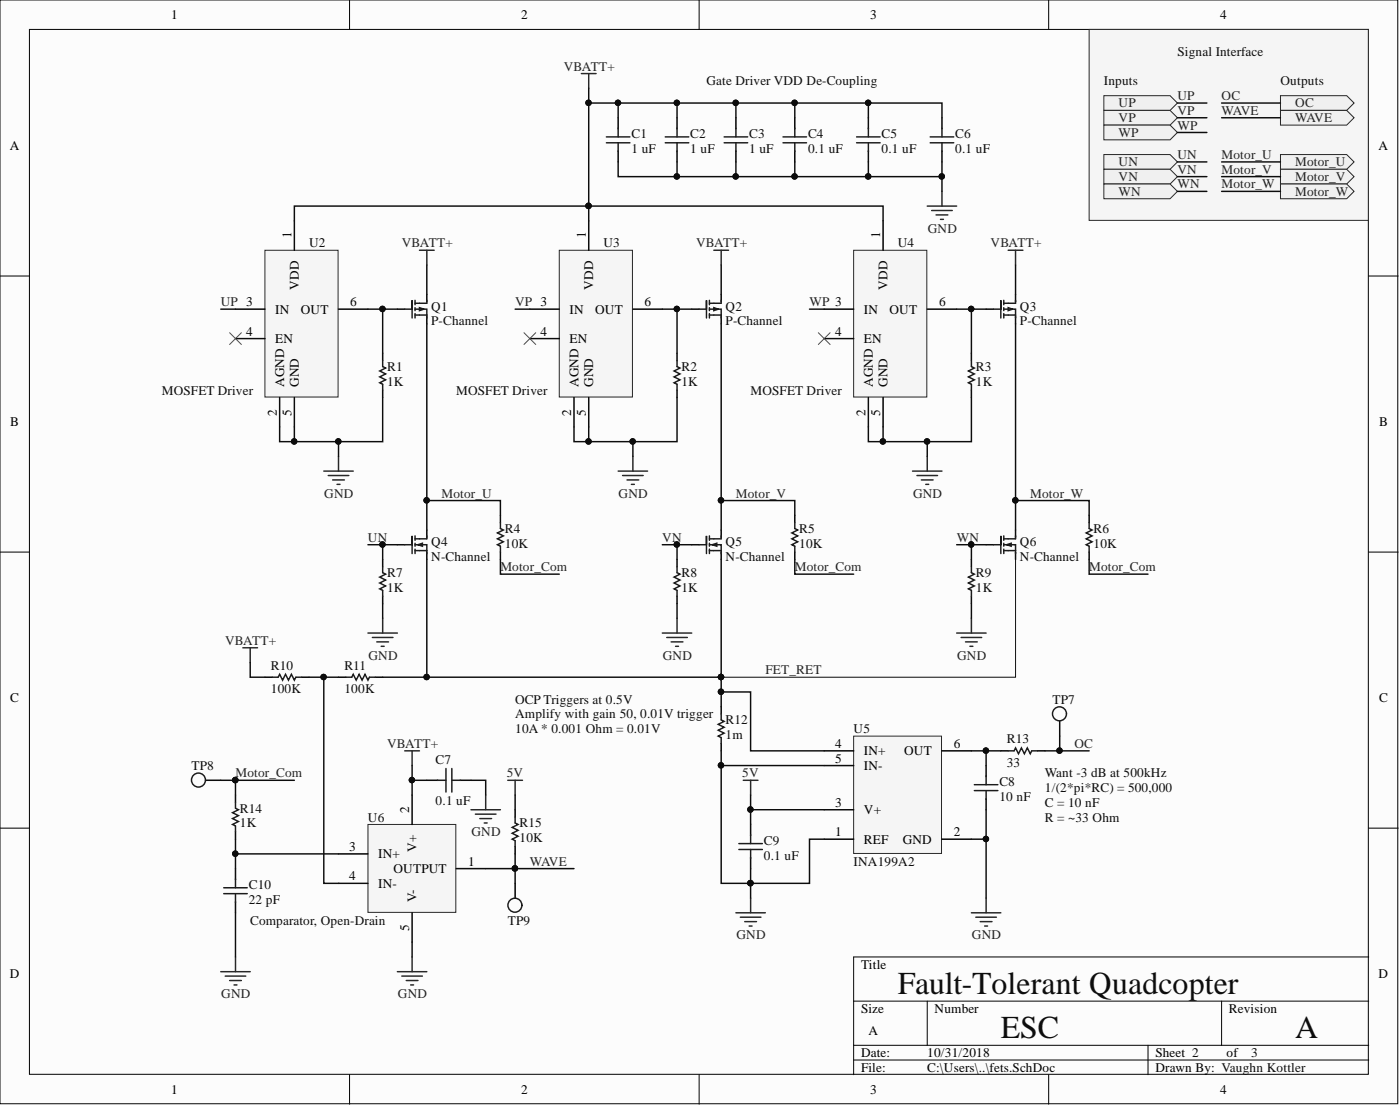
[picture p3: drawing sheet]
<svg xmlns="http://www.w3.org/2000/svg" width="241mm" height="190mm" viewBox="0 0 241 190" stroke-linecap="round" stroke-linejoin="round" font-family="sans-serif">
<g fill="#fcfcfc" stroke="#000" stroke-width=".17">
<path d="M0 0h240.9v190.1h-240.9z"/>
<path d="M5.1 5.1h230.7v179.9h-230.7z"/>
</g>
<g fill="none" stroke="#000" stroke-width=".17">
<path d="M60.2 0v5.1M120.5 0v5.1M180.7 0v5.1M0 47.5h5.1M235.9 47.5h5.1M0 95.1h5.1M235.9 95.1h5.1M0 142.6h5.1M235.9 142.6h5.1M147.1 172.4h88.8M159.8 172.4v7.6M210.6 172.4v7.6"/>
<path d="M235.9 164.8h-88.8v20.3M60.2 185.1v5.1M120.5 185.1v5.1M147.1 180h88.8M147.1 182.6h88.8M180.7 185.1v5.1M197.9 180v5.1"/>
</g>
<path d="M187.7 5.1h48.1v32.9h-48.1z" fill="#f5f5f5" stroke="#262626" stroke-width=".17"/>
<g fill="none" stroke="#000" stroke-width=".25">
<path d="M68.5 53.2h1.3M73.6 50.7v1.3M73.6 54.5v1.3M119.2 53.2h1.3M124.3 50.7v1.3M124.3 54.5v1.3M170 53.2h1.2M175 50.7v1.3M175 54.5v1.3M68.5 93.8h1.3M73.6 91.3v1.3M73.6 95.1v1.3"/>
<path d="M119.2 93.8h1.3M124.3 91.3v1.3M124.3 95.1v1.3M170 93.8h1.2M175 91.3v1.3M175 95.1v1.3"/>
</g>
<g fill="none" stroke="#1c1c1c" stroke-width=".25">
<path d="M69.8 53.2h1.2v-1.5v3.1M71.5 53.2h2.1v1.1M71.5 51.7v.8M71.5 53v.5M71.5 54v.8M71.5 54.3h2.1M72.3 53l.8 .2-.8 .3zM73.6 51.7v.5h-2.1M73.6 54.3v.5M120.5 53.2h1.3v-1.5v3.1M122.3 53.2h2v1.1M122.3 54.3h2"/>
<path d="M122.3 51.7v.8M122.3 53v.5M122.3 54v.8M123 53l.8 .2-.8 .3zM124.3 51.7v.5h-2M124.3 54.3v.5M171.2 53.2h1.3v-1.5v3.1M173 53.2h2v1.1M173 54.3h2M173 51.7v.8M173 53v.5M173 54v.8"/>
<path d="M173.8 53l.7 .2-.7 .3zM175 51.7v.5h-2M175 54.3v.5M69.8 93.8h1.2v-1.5v3M71.5 93.8h2.1v1M71.5 92.3v.8M71.5 93.6v.5M71.5 94.6v.7M71.5 94.8h2.1M72 93.8l.8-.2v.5zM73.6 92.3v.5h-2.1M73.6 94.8v.5"/>
<path d="M120.5 93.8h1.3v-1.5v3M122.3 93.8h2v1M122.3 92.3v.8M122.3 93.6v.5M122.3 94.6v.7M122.3 94.8h2M122.8 93.8l.7-.2v.5zM124.3 92.3v.5h-2M124.3 94.8v.5M171.2 93.8h1.3v-1.5v3M173 93.8h2v1M173 92.3v.8"/>
<path d="M173 93.6v.5M173 94.6v.7M173 94.8h2M173.5 93.8l.8-.2v.5zM175 92.3v.5h-2M175 94.8v.5"/>
</g>
<path d="M45.7 43.1h12.6v25.3h-12.6z" fill="#f5f5f5" stroke="#262626" stroke-width=".17"/>
<path d="M50.7 38v5.1M40.6 53.2h5.1M40.6 58.3h5.1M58.3 53.2h5.1M48.2 68.5v5M50.7 68.5v5" fill="none" stroke="#000" stroke-width=".25"/>
<path d="M147.1 43.1h12.6v25.3h-12.6z" fill="#f5f5f5" stroke="#262626" stroke-width=".17"/>
<path d="M152.2 38v5.1M142.1 53.2h5M142.1 58.3h5M159.8 53.2h5.1M149.7 68.5v5M152.2 68.5v5" fill="none" stroke="#000" stroke-width=".25"/>
<path d="M96.4 43.1h12.6v25.3h-12.6z" fill="#f5f5f5" stroke="#262626" stroke-width=".17"/>
<g fill="none" stroke="#000" stroke-width=".25">
<path d="M101.5 38v5.1M106.5 20.3v1.9M106.5 26v1.9M116.7 20.3v1.9M116.7 26v1.9M126.8 20.3v1.9M126.8 26v1.9M137 20.3v1.9M137 26v1.9M149.7 20.3v1.9M149.7 26v1.9M162.4 20.3v1.9"/>
<path d="M162.4 26v1.9M91.3 53.2h5.1M91.3 58.3h5.1M109.1 53.2h5.1M66 60.9v1.2M66 67.2v1.3M98.9 68.5v5M101.5 68.5v5M116.7 60.9v1.2M116.7 67.2v1.3M167.4 60.9v1.2M167.4 67.2v1.3"/>
<path d="M66 96.4v1.2M116.7 96.4v1.2M167.4 96.4v1.2M66 102.7v1.3M116.7 102.7v1.3M167.4 102.7v1.3"/>
</g>
<g fill="none" stroke="#262626" stroke-width=".25">
<path d="M100.2 12.7h2.5M101.5 12.7v2.5M159.8 35.5h5.1M160.6 36.3h3.5M161.3 37h2.1M162.1 37.8h.5M162.4 33v2.5M72.3 43.1h2.5M73.6 43.1v2.5M123 43.1h2.6M124.3 43.1v2.5M173.8 43.1h2.5"/>
<path d="M175 43.1v2.5M58.3 78.6v2.5M109.1 78.6v2.5M159.8 78.6v2.5M55.8 81.1h5.1M56.6 81.9h3.5M57.3 82.7h2.1M58.1 83.4h.5M106.5 81.1h5.1M107.3 81.9h3.6M108.1 82.7h2M108.8 83.4h.5"/>
<path d="M157.3 81.1h5.1M158 81.9h3.6M158.8 82.7h2M159.6 83.4h.5M63.4 109h5.1M64.2 109.8h3.5M64.9 110.6h2.1M65.7 111.3h.5M66 106.5v2.5M114.2 109h5M114.9 109.8h3.6M115.7 110.6h2"/>
<path d="M116.4 111.3h.5M116.7 106.5v2.5M164.9 109h5.1M165.7 109.8h3.5M166.4 110.6h2M167.2 111.3h.5M167.4 106.5v2.5M126.8 157.2h5.1M127.6 158h3.6M128.4 158.7h2M129.1 159.5h.5M129.4 154.7v2.5"/>
</g>
<path d="M39.6 57.3l2 2M41.6 57.3l-2 2M90.3 57.3l2 2M92.3 57.3l-2 2M141 57.3l2.1 2M143.1 57.3l-2.1 2" fill="none" stroke="#4c4c4c" stroke-width=".17"/>
<g fill="none" stroke="#1c1c1c" stroke-width=".25">
<path d="M104.5 24.6h4.1M104.5 23.6h4.1M106.5 22.1v1.5M106.5 24.6v1.5M114.7 24.6h4M114.7 23.6h4M116.7 22.1v1.5M116.7 24.6v1.5M124.8 24.6h4.1M124.8 23.6h4.1M126.8 22.1v1.5M126.8 24.6v1.5"/>
<path d="M135 24.6h4M135 23.6h4M137 22.1v1.5M137 24.6v1.5M147.6 24.6h4.1M147.6 23.6h4.1M149.7 22.1v1.5M149.7 24.6v1.5M160.3 24.6h4.1M160.3 23.6h4.1M162.4 22.1v1.5M162.4 24.6v1.5"/>
<path d="M66 62.1v1l.5 .3-1.1 .5 1.1 .5-1.1 .5 1.1 .5-1.1 .5 .6 .3v1M116.7 62.1v1l.5 .3-1 .5 1 .5-1 .5 1 .5-1 .5 .5 .3v1M167.4 62.1v1l.5 .3-1 .5 1 .5-1 .5 1 .5-1 .5 .5 .3v1M66 97.6v1l.5 .3-1.1 .5 1.1 .5-1.1 .5 1.1 .5-1.1 .5 .6 .3v1M116.7 97.6v1l.5 .3-1 .5 1 .5-1 .5 1 .5-1 .5 .5 .3v1M167.4 97.6v1l.5 .3-1 .5 1 .5-1 .5 1 .5-1 .5 .5 .3v1"/>
</g>
<path d="M147.1 126.8h15.2v20.2h-15.2z" fill="#f5f5f5" stroke="#262626" stroke-width=".17"/>
<path d="M124.3 121.7v1.3M124.3 128.1v1.2M142.1 139.5h5M142.1 129.3h5M142.1 131.9h5M162.4 129.3h5M170 131.9v1.9M170 137.6v1.9M129.4 142v1.9M129.4 147.7v1.9M142.1 144.5h5M162.4 144.5h5" fill="none" stroke="#000" stroke-width=".25"/>
<path d="M124.3 123v1l.5 .3-1 .5 1 .5-1 .5 1 .5-1 .5 .5 .2v1.1M167.9 136.2h4.1M167.9 135.2h4.1M170 133.6v1.6M170 136.2v1.5M127.3 146.3h4.1M127.3 145.3h4.1M129.4 143.8v1.5M129.4 146.3v1.5" fill="none" stroke="#1c1c1c" stroke-width=".25"/>
<path d="M128.1 134.4h2.5M129.4 134.4v2.5M167.4 157.2h5.1M168.2 158h3.5M168.9 158.7h2.1M169.7 159.5h.5M170 154.7v2.5" fill="none" stroke="#262626" stroke-width=".25"/>
<g fill="#f0f0f0" stroke="#262626" stroke-width=".17">
<path d="M190.3 16.5h11.4l1.2 1.2-1.2 1.3h-11.4z" fill-rule="evenodd"/>
<path d="M190.3 19h11.4l1.2 1.3-1.2 1.3h-11.4z" fill-rule="evenodd"/>
<path d="M190.3 21.6h11.4l1.2 1.2-1.2 1.3h-11.4z" fill-rule="evenodd"/>
<path d="M190.3 26.6h11.4l1.2 1.3-1.2 1.3h-11.4z" fill-rule="evenodd"/>
<path d="M190.3 29.2h11.4l1.2 1.2-1.2 1.3h-11.4z" fill-rule="evenodd"/>
<path d="M190.3 31.7h11.4l1.2 1.3-1.2 1.2h-11.4z" fill-rule="evenodd"/>
<path d="M220.7 16.5h11.4l1.3 1.2-1.3 1.3h-11.4z" fill-rule="evenodd"/>
</g>
<path d="M75.3 134.4h1.6M76.9 132.4v4M77.9 132.4v4M77.9 134.4h1.5" fill="none" stroke="#1c1c1c" stroke-width=".25"/>
<path d="M73.6 134.4h1.9M79.3 134.4h1.9" fill="none" stroke="#000" stroke-width=".25"/>
<path d="M69.8 129.3h2.5M71 129.3v2.6M81.2 139.5h5.1M83.7 136.9v2.6M81.9 140.2h3.6M82.7 141h2M83.5 141.8h.5M68.5 167.4h5.1M69.3 168.1h3.5M70 168.9h2M70.8 169.6h.5M71 164.8v2.6" fill="none" stroke="#262626" stroke-width=".25"/>
<path d="M63.4 142h15.2v15.1h-15.2z" fill="#f5f5f5" stroke="#262626" stroke-width=".17"/>
<path d="M71 136.9v5.1M88.8 139.5v1.2M58.3 147.1h5.1M58.3 152.2h5.1M71 157.2v5.1M78.6 149.6h5.1M88.8 145.8v1.3" fill="none" stroke="#000" stroke-width=".25"/>
<path d="M87.5 134.4h2.6M88.8 134.4v2.5" fill="none" stroke="#262626" stroke-width=".25"/>
<path d="M88.8 140.7v1.1l.5 .2-1 .5 1 .5-1 .5 1 .5-1 .5 .5 .3v1" fill="none" stroke="#1c1c1c" stroke-width=".25"/>
<path d="M220.7 19h11.4l1.3 1.3-1.3 1.3h-11.4z" fill-rule="evenodd" fill="#f0f0f0" stroke="#262626" stroke-width=".17"/>
<g fill="none" stroke="#000" stroke-width=".25">
<path d="M86.3 88.8v1.2M86.3 95.1v1.3M137 88.8v1.2M137 95.1v1.3M187.7 88.8v1.2M187.7 95.1v1.3M45.7 116.6h1.2M52 116.6h1.3M58.3 116.6h1.3M64.7 116.6h1.3M40.6 136.9v1.3M172.5 129.3h1.3"/>
<path d="M178.8 129.3h1.3M40.6 143.3v1.2M40.6 149.6v1.9M40.6 155.3v1.9"/>
</g>
<path d="M86.3 90v1l.5 .3-1.1 .5 1.1 .5-1.1 .5 1.1 .5-1.1 .5 .6 .3v1M137 90v1l.5 .3-1 .5 1 .5-1 .5 1 .5-1 .5 .5 .3v1M187.7 90v1l.5 .3-1 .5 1 .5-1 .5 1 .5-1 .5 .5 .3v1M46.9 116.6h1l.3-.5 .5 1.1 .5-1.1 .5 1.1 .5-1.1 .5 1.1 .3-.6h1M59.6 116.6h1l.3-.5 .5 1.1 .5-1.1 .5 1.1 .5-1.1 .5 1.1 .3-.6h1M40.6 138.2v1l.5 .3-1 .5 1 .5-1 .5 1 .5-1 .5 .5 .3v1M173.8 129.3h1l.2-.5 .5 1 .6-1 .5 1 .5-1 .5 1 .2-.5h1M38.6 153.9h4M38.6 152.9h4M40.6 151.4v1.5M40.6 153.9v1.5" fill="none" stroke="#1c1c1c" stroke-width=".25"/>
<path d="M41.9 111.6h2.5M43.1 111.6v2.5M38.1 167.4h5M38.8 168.1h3.6M39.6 168.9h2M40.3 169.6h.5M40.6 164.8v2.6" fill="none" stroke="#262626" stroke-width=".25"/>
<circle cx="40.6" cy="134.4" r=".47" fill="#0e0e0e" stroke="#0e0e0e" stroke-width=".17"/>
<g fill="#f0f0f0" stroke="#262626" stroke-width=".17">
<path d="M220.7 26.6h11.4l1.3 1.3-1.3 1.3h-11.4z" fill-rule="evenodd"/>
<path d="M220.7 29.2h11.4l1.3 1.2-1.3 1.3h-11.4z" fill-rule="evenodd"/>
<path d="M220.7 31.7h11.4l1.3 1.3-1.3 1.2h-11.4z" fill-rule="evenodd"/>
</g>
<path d="M35.5 134.4h2.6M182.6 124.3v2.5M88.8 152.2v2.5" fill="none" stroke="#000" stroke-width=".25"/>
<g fill="none" stroke="#1c1c1c" stroke-width=".25">
<circle cx="34.2" cy="134.4" r="1.2"/>
<circle cx="182.6" cy="122.9" r="1.2"/>
<circle cx="88.7" cy="155.9" r="1.2"/>
</g>
<g fill="none" stroke="#0e0e0e" stroke-width=".25">
<path d="M101.5 17.7h5v2.6M101.5 15.2v22.8M106.5 17.7h10.2v2.6M116.7 17.7h10.1v2.6M126.8 17.7h10.2v2.6M137 17.7h12.7v2.6M149.7 17.7h12.7v2.6M202.9 17.7h5.1M210.6 17.7h10.1M50.7 38v-2.5h101.5v2.5M106.5 27.9v2.5h10.2M116.7 27.9v2.5h10.1"/>
<path d="M126.8 27.9v2.5h10.2M137 27.9v2.5h12.7M149.7 27.9v2.5h12.7M162.4 27.9v5.1M202.9 20.3h5.1M202.9 27.9h5.1M202.9 22.8h5.1M202.9 30.4h5.1M202.9 33h5.1M210.6 20.3h10.1M210.6 27.9h10.1M210.6 30.4h10.1"/>
<path d="M210.6 33h10.1M38.1 53.2h2.5M63.4 53.2h5.1M66 53.2v7.7M73.6 55.8v35.5M73.6 45.6v5.1M88.8 53.2h2.5M114.2 53.2h5M116.7 53.2v7.7M124.3 55.8v35.5M124.3 45.6v5.1M139.5 53.2h2.6"/>
<path d="M164.9 53.2h5.1M167.4 53.2v7.7M175 55.8v35.5M175 45.6v5.1M48.2 73.5v2.6h2.5M50.7 73.5v2.6h7.6v2.5M66 68.5v7.6h-7.7M98.9 73.5v2.6h2.6M101.5 73.5v2.6h7.6v2.5M116.7 68.5v7.6h-7.6M149.7 73.5v2.6h2.5M152.2 73.5v2.6h7.6v2.5"/>
<path d="M167.4 68.5v7.6h-7.6M63.4 93.8h2.6M68.5 93.8h-2.5v2.6M73.6 96.4v20.2h50.7M73.6 86.2h12.7v2.6M86.3 96.4v2.5h10.1M114.2 93.8h2.5M119.2 93.8h-2.5v2.6M124.3 86.2h12.7v2.6M124.3 96.4v20.2M137 96.4v2.5h10.1M164.9 93.8h2.5"/>
<path d="M170 93.8h-2.6v2.6M175 86.2h12.7v2.6M187.7 96.4v2.5h10.2M43.1 114.1v2.5h2.6M53.3 116.6h5M55.8 116.6v35.6h2.5M66 104v2.5M66 116.6h7.6M116.7 104v2.5M124.3 116.6v5.1M124.3 119.2h5.1v10.1h12.7M167.4 104v2.5"/>
<path d="M38.1 134.4h2.5M50.7 134.4h-10.1v2.5M71 131.9v2.5h2.6M71 134.4v2.5M81.2 134.4h2.5v2.5M88.8 136.9v2.6M124.3 131.9v20.3h15.2v-7.7h2.6M124.3 129.3v2.6h17.8M129.4 136.9v5.1M129.4 139.5h12.7M167.4 129.3h2.6v2.6M170 129.3h2.5"/>
<path d="M170 139.5v5M180.1 129.3h7.6M182.6 126.8v2.5M40.6 144.5v2.6M40.6 157.2v7.6M58.3 147.1h-17.7v2.5M88.8 147.1v2.5h-5.1M98.9 149.6h-10.1v2.6M129.4 149.6v5.1M167.4 144.5h2.6v10.2M71 162.3v2.5"/>
</g>
<g fill="#0e0e0e" stroke="#0e0e0e" stroke-width=".17">
<circle cx="101.4" cy="35.5" r=".47"/>
<circle cx="65.9" cy="53.2" r=".47"/>
<circle cx="116.7" cy="53.2" r=".47"/>
<circle cx="167.4" cy="53.2" r=".47"/>
<circle cx="73.5" cy="86.2" r=".47"/>
<circle cx="124.3" cy="86.2" r=".47"/>
<circle cx="175" cy="86.2" r=".47"/>
<circle cx="162.3" cy="30.4" r=".47"/>
<circle cx="149.6" cy="30.4" r=".47"/>
<circle cx="136.9" cy="30.4" r=".47"/>
<circle cx="126.8" cy="30.4" r=".47"/>
<circle cx="116.7" cy="30.4" r=".47"/>
<circle cx="106.5" cy="17.7" r=".47"/>
<circle cx="101.4" cy="17.7" r=".47"/>
<circle cx="116.7" cy="17.7" r=".47"/>
<circle cx="126.8" cy="17.7" r=".47"/>
<circle cx="136.9" cy="17.7" r=".47"/>
<circle cx="149.6" cy="17.7" r=".47"/>
<circle cx="50.7" cy="76" r=".47"/>
<circle cx="58.3" cy="76" r=".47"/>
<circle cx="101.4" cy="76" r=".47"/>
<circle cx="109" cy="76" r=".47"/>
<circle cx="152.2" cy="76" r=".47"/>
<circle cx="159.8" cy="76" r=".47"/>
<circle cx="167.4" cy="93.8" r=".47"/>
<circle cx="116.7" cy="93.8" r=".47"/>
<circle cx="65.9" cy="93.8" r=".47"/>
<circle cx="124.3" cy="116.6" r=".47"/>
<circle cx="73.5" cy="116.6" r=".47"/>
<circle cx="129.3" cy="139.4" r=".47"/>
<circle cx="129.3" cy="152.1" r=".47"/>
<circle cx="124.3" cy="131.8" r=".47"/>
<circle cx="124.3" cy="119.1" r=".47"/>
<circle cx="169.9" cy="144.5" r=".47"/>
<circle cx="169.9" cy="129.3" r=".47"/>
<circle cx="71" cy="134.4" r=".47"/>
<circle cx="88.7" cy="149.6" r=".47"/>
<circle cx="40.6" cy="147" r=".47"/>
<circle cx="40.6" cy="134.4" r=".47"/>
<circle cx="55.8" cy="116.6" r=".47"/>
<circle cx="182.6" cy="129.3" r=".47"/>
</g>
<path d="M175 96.4v20.2h-50.7" fill="none" stroke="#0e0e0e" stroke-width=".17"/>
<g font-size="5.5" fill="#0e0e0e">
<text x="154.7" y="171.3">Fault-Tolerant Quadcopter</text>
<text x="172.5" y="178.9">ESC</text>
<text x="223.2" y="178.9">A</text>
</g>
<g font-size="2.3">
<text x="29.5" y="3.3">1</text>
<text x="89.8" y="3.3">2</text>
<text x="150" y="3.3">3</text>
<text x="210.3" y="3.3">4</text>
<text x="1.7" y="25.8">A</text>
<text x="237.6" y="25.8">A</text>
<text x="50.2" y="41.1" transform="rotate(-90 50.2 41.1)">1</text>
<text x="101" y="41.1" transform="rotate(-90 101 41.1)">1</text>
<text x="151.7" y="41.1" transform="rotate(-90 151.7 41.1)">1</text>
<text x="51.5" y="49.9" transform="rotate(-90 51.5 49.9)">VDD</text>
<text x="60.4" y="52.7">6</text>
<text x="102.2" y="49.9" transform="rotate(-90 102.2 49.9)">VDD</text>
<text x="111.1" y="52.7">6</text>
<text x="153" y="49.9" transform="rotate(-90 153 49.9)">VDD</text>
<text x="161.8" y="52.7">6</text>
<text x="42.4" y="57.8">4</text>
<text x="47.4" y="54">IN</text>
<text x="47.4" y="59.1">EN</text>
<text x="51.8" y="54">OUT</text>
<text x="93.2" y="57.8">4</text>
<text x="98.2" y="54">IN</text>
<text x="98.2" y="59.1">EN</text>
<text x="102.6" y="54">OUT</text>
<text x="143.9" y="57.8">4</text>
<text x="148.9" y="54">IN</text>
<text x="148.9" y="59.1">EN</text>
<text x="153.3" y="54">OUT</text>
<text x="47.7" y="71.7" transform="rotate(-90 47.7 71.7)">2</text>
<text x="49" y="66.7" transform="rotate(-90 49 66.7)">AGND</text>
<text x="50.2" y="71.7" transform="rotate(-90 50.2 71.7)">5</text>
<text x="51.5" y="66.7" transform="rotate(-90 51.5 66.7)">GND</text>
<text x="98.4" y="71.7" transform="rotate(-90 98.4 71.7)">2</text>
<text x="99.7" y="66.7" transform="rotate(-90 99.7 66.7)">AGND</text>
<text x="101" y="71.7" transform="rotate(-90 101 71.7)">5</text>
<text x="102.2" y="66.7" transform="rotate(-90 102.2 66.7)">GND</text>
<text x="149.2" y="71.7" transform="rotate(-90 149.2 71.7)">2</text>
<text x="150.4" y="66.7" transform="rotate(-90 150.4 66.7)">AGND</text>
<text x="151.7" y="71.7" transform="rotate(-90 151.7 71.7)">5</text>
<text x="153" y="66.7" transform="rotate(-90 153 66.7)">GND</text>
<text x="1.8" y="73.4">B</text>
<text x="237.7" y="73.4">B</text>
<text x="1.8" y="120.9">C</text>
<text x="237.7" y="120.9">C</text>
<text x="143.9" y="128.8">4</text>
<text x="143.9" y="131.4">5</text>
<text x="148.9" y="130.1">IN+</text>
<text x="155.8" y="130.1">OUT</text>
<text x="164.4" y="128.8">6</text>
<text x="148.9" y="132.6">IN-</text>
<text x="70.5" y="140" transform="rotate(-90 70.5 140)">2</text>
<text x="143.9" y="139">3</text>
<text x="148.9" y="140.2">V+</text>
<text x="60.2" y="146.6">3</text>
<text x="65.2" y="147.8">IN+</text>
<text x="71.8" y="146.7" transform="rotate(-90 71.8 146.7)">V+</text>
<text x="80.7" y="149.1">1</text>
<text x="143.9" y="144">1</text>
<text x="148.9" y="145.3">REF</text>
<text x="155.6" y="145.3">GND</text>
<text x="164.4" y="144">2</text>
<text x="60.2" y="151.6">4</text>
<text x="65.2" y="152.9">IN-</text>
<text x="67.8" y="150.4">OUTPUT</text>
<text x="71.8" y="155.4" transform="rotate(-90 71.8 155.4)">V-</text>
<text x="70.5" y="160.4" transform="rotate(-90 70.5 160.4)">5</text>
<text x="148.4" y="166.9">Title</text>
<text x="1.7" y="168.5">D</text>
<text x="237.6" y="168.5">D</text>
<text x="148.4" y="174.5">Size</text>
<text x="149.7" y="178.3">A</text>
<text x="161.1" y="174.5">Number</text>
<text x="211.8" y="174.5">Revision</text>
<text x="148.4" y="182.1">Date:</text>
<text x="148.4" y="184.6">File:</text>
<text x="159.8" y="182.1">10/31/2018</text>
<text x="159.8" y="184.6">C:\Users\..\fets.SchDoc</text>
<text x="199.1" y="182.1">Sheet 2</text>
<text x="199.1" y="184.6">Drawn By: Vaughn Kottler</text>
<text x="211.4" y="182.1">of</text>
<text x="29.5" y="188.4">1</text>
<text x="89.8" y="188.4">2</text>
<text x="150" y="188.4">3</text>
<text x="210.3" y="188.4">4</text>
</g>
<g font-size="2.3" fill="#0e0e0e">
<text x="202.9" y="9.6">Signal Interface</text>
<text x="121.8" y="14.7">Gate Driver VDD De-Coupling</text>
<text x="190.3" y="14.7">Inputs</text>
<text x="220.7" y="14.7">Outputs</text>
<text x="108.8" y="23.8">C1</text>
<text x="119" y="23.8">C2</text>
<text x="129.1" y="23.8">C3</text>
<text x="139.3" y="23.8">C4</text>
<text x="152" y="23.8">C5</text>
<text x="164.6" y="23.8">C6</text>
<text x="108.8" y="26.4">1 uF</text>
<text x="119" y="26.4">1 uF</text>
<text x="129.1" y="26.4">1 uF</text>
<text x="139.3" y="26.4">0.1 uF</text>
<text x="152" y="26.4">0.1 uF</text>
<text x="164.6" y="26.4">0.1 uF</text>
<text x="53.3" y="42.6">U2</text>
<text x="104" y="42.6">U3</text>
<text x="154.7" y="42.6">U4</text>
<text x="74.3" y="53.5">Q1</text>
<text x="125.1" y="53.5">Q2</text>
<text x="175.8" y="53.5">Q3</text>
<text x="74.3" y="56">P-Channel</text>
<text x="125.1" y="56">P-Channel</text>
<text x="175.8" y="56">P-Channel</text>
<text x="66.7" y="63.9">R1</text>
<text x="117.5" y="63.9">R2</text>
<text x="168.2" y="63.9">R3</text>
<text x="27.9" y="68">MOSFET Driver</text>
<text x="66.7" y="66.4">1K</text>
<text x="78.6" y="68">MOSFET Driver</text>
<text x="117.5" y="66.4">1K</text>
<text x="129.4" y="68">MOSFET Driver</text>
<text x="168.2" y="66.4">1K</text>
<text x="74.3" y="94.1">Q4</text>
<text x="87" y="91.8">R4</text>
<text x="87" y="94.3">10K</text>
<text x="125.1" y="94.1">Q5</text>
<text x="137.7" y="91.8">R5</text>
<text x="137.7" y="94.3">10K</text>
<text x="175.8" y="94.1">Q6</text>
<text x="188.5" y="91.8">R6</text>
<text x="188.5" y="94.3">10K</text>
<text x="66.7" y="99.4">R7</text>
<text x="66.7" y="101.9">1K</text>
<text x="74.3" y="96.6">N-Channel</text>
<text x="117.5" y="99.4">R8</text>
<text x="117.5" y="101.9">1K</text>
<text x="125.1" y="96.6">N-Channel</text>
<text x="168.2" y="99.4">R9</text>
<text x="168.2" y="101.9">1K</text>
<text x="175.8" y="96.6">N-Channel</text>
<text x="46.7" y="115.4">R10</text>
<text x="46.7" y="119.4">100K</text>
<text x="59.4" y="115.4">R11</text>
<text x="59.4" y="119.4">100K</text>
<text x="88.8" y="121.2">OCP Triggers at 0.5V</text>
<text x="88.8" y="123.7">Amplify with gain 50, 0.01V trigger</text>
<text x="125.1" y="124.8">R12</text>
<text x="181.4" y="121.2">TP7</text>
<text x="75.1" y="131.6">C7</text>
<text x="88.8" y="126.3">10A * 0.001 Ohm = 0.01V</text>
<text x="125.1" y="127.3">1m</text>
<text x="147.1" y="126.3">U5</text>
<text x="173.5" y="128.1">R13</text>
<text x="33" y="132.6">TP8</text>
<text x="172.2" y="135.4">C8</text>
<text x="172.2" y="137.9">10 nF</text>
<text x="173.5" y="132.1">33</text>
<text x="180.1" y="133.9">Want -3 dB at 500kHz</text>
<text x="180.1" y="136.4">1/(2*pi*RC) = 500,000</text>
<text x="41.3" y="140">R14</text>
<text x="41.3" y="142.5">1K</text>
<text x="63.4" y="141.5">U6</text>
<text x="75.1" y="138.7">0.1 uF</text>
<text x="89.5" y="142.5">R15</text>
<text x="180.1" y="139">C = 10 nF</text>
<text x="180.1" y="141.5">R = ~33 Ohm</text>
<text x="89.5" y="145">10K</text>
<text x="131.7" y="145.6">C9</text>
<text x="131.7" y="148.1">0.1 uF</text>
<text x="147.1" y="149.1">INA199A2</text>
<text x="42.9" y="153.2">C10</text>
<text x="42.9" y="155.7">22 pF</text>
<text x="43.1" y="159.3">Comparator, Open-Drain</text>
<text x="87.5" y="159.3">TP9</text>
<text x="215.6" y="182.1">3</text>
</g>
<g font-size="2.3" fill="#262626">
<text x="97.2" y="12.2">VBATT+</text>
<text x="202.9" y="17.2">UP</text>
<text x="210.6" y="17.2">OC</text>
<text x="192.8" y="18.5">UP</text>
<text x="192.8" y="21">VP</text>
<text x="192.8" y="23.6">WP</text>
<text x="202.9" y="19.8">VP</text>
<text x="202.9" y="22.3">WP</text>
<text x="210.6" y="19.8">WAVE</text>
<text x="223.2" y="18.5">OC</text>
<text x="223.2" y="21">WAVE</text>
<text x="192.8" y="28.7">UN</text>
<text x="202.9" y="27.4">UN</text>
<text x="202.9" y="29.9">VN</text>
<text x="210.6" y="27.4">Motor_U</text>
<text x="210.6" y="29.9">Motor_V</text>
<text x="223.2" y="28.7">Motor_U</text>
<text x="192.8" y="31.2">VN</text>
<text x="192.8" y="33.7">WN</text>
<text x="202.9" y="32.5">WN</text>
<text x="210.6" y="32.5">Motor_W</text>
<text x="223.2" y="31.2">Motor_V</text>
<text x="223.2" y="33.7">Motor_W</text>
<text x="159.9" y="40.1">GND</text>
<text x="69.3" y="42.6">VBATT+</text>
<text x="120" y="42.6">VBATT+</text>
<text x="170.7" y="42.6">VBATT+</text>
<text x="38.1" y="52.7">UP 3</text>
<text x="88.8" y="52.7">VP 3</text>
<text x="139.5" y="52.7">WP 3</text>
<text x="55.9" y="85.7">GND</text>
<text x="76.1" y="85.7">Motor_U</text>
<text x="106.6" y="85.7">GND</text>
<text x="126.8" y="85.7">Motor_V</text>
<text x="157.4" y="85.7">GND</text>
<text x="177.6" y="85.7">Motor_W</text>
<text x="63.4" y="93.3">UN</text>
<text x="114.2" y="93.3">VN</text>
<text x="164.9" y="93.3">WN</text>
<text x="86.3" y="98.4">Motor_Com</text>
<text x="137" y="98.4">Motor_Com</text>
<text x="187.7" y="98.4">Motor_Com</text>
<text x="38.8" y="111.1">VBATT+</text>
<text x="63.5" y="113.6">GND</text>
<text x="114.2" y="113.6">GND</text>
<text x="165" y="113.6">GND</text>
<text x="131.9" y="116.1">FET_RET</text>
<text x="66.7" y="128.8">VBATT+</text>
<text x="185.2" y="128.8">OC</text>
<text x="40.6" y="133.9">Motor_Com</text>
<text x="87.3" y="133.9">5V</text>
<text x="127.9" y="133.9">5V</text>
<text x="81.3" y="144">GND</text>
<text x="91.3" y="149.1">WAVE</text>
<text x="126.9" y="161.8">GND</text>
<text x="167.5" y="161.8">GND</text>
<text x="38.1" y="171.9">GND</text>
<text x="68.6" y="171.9">GND</text>
</g>
</svg>
